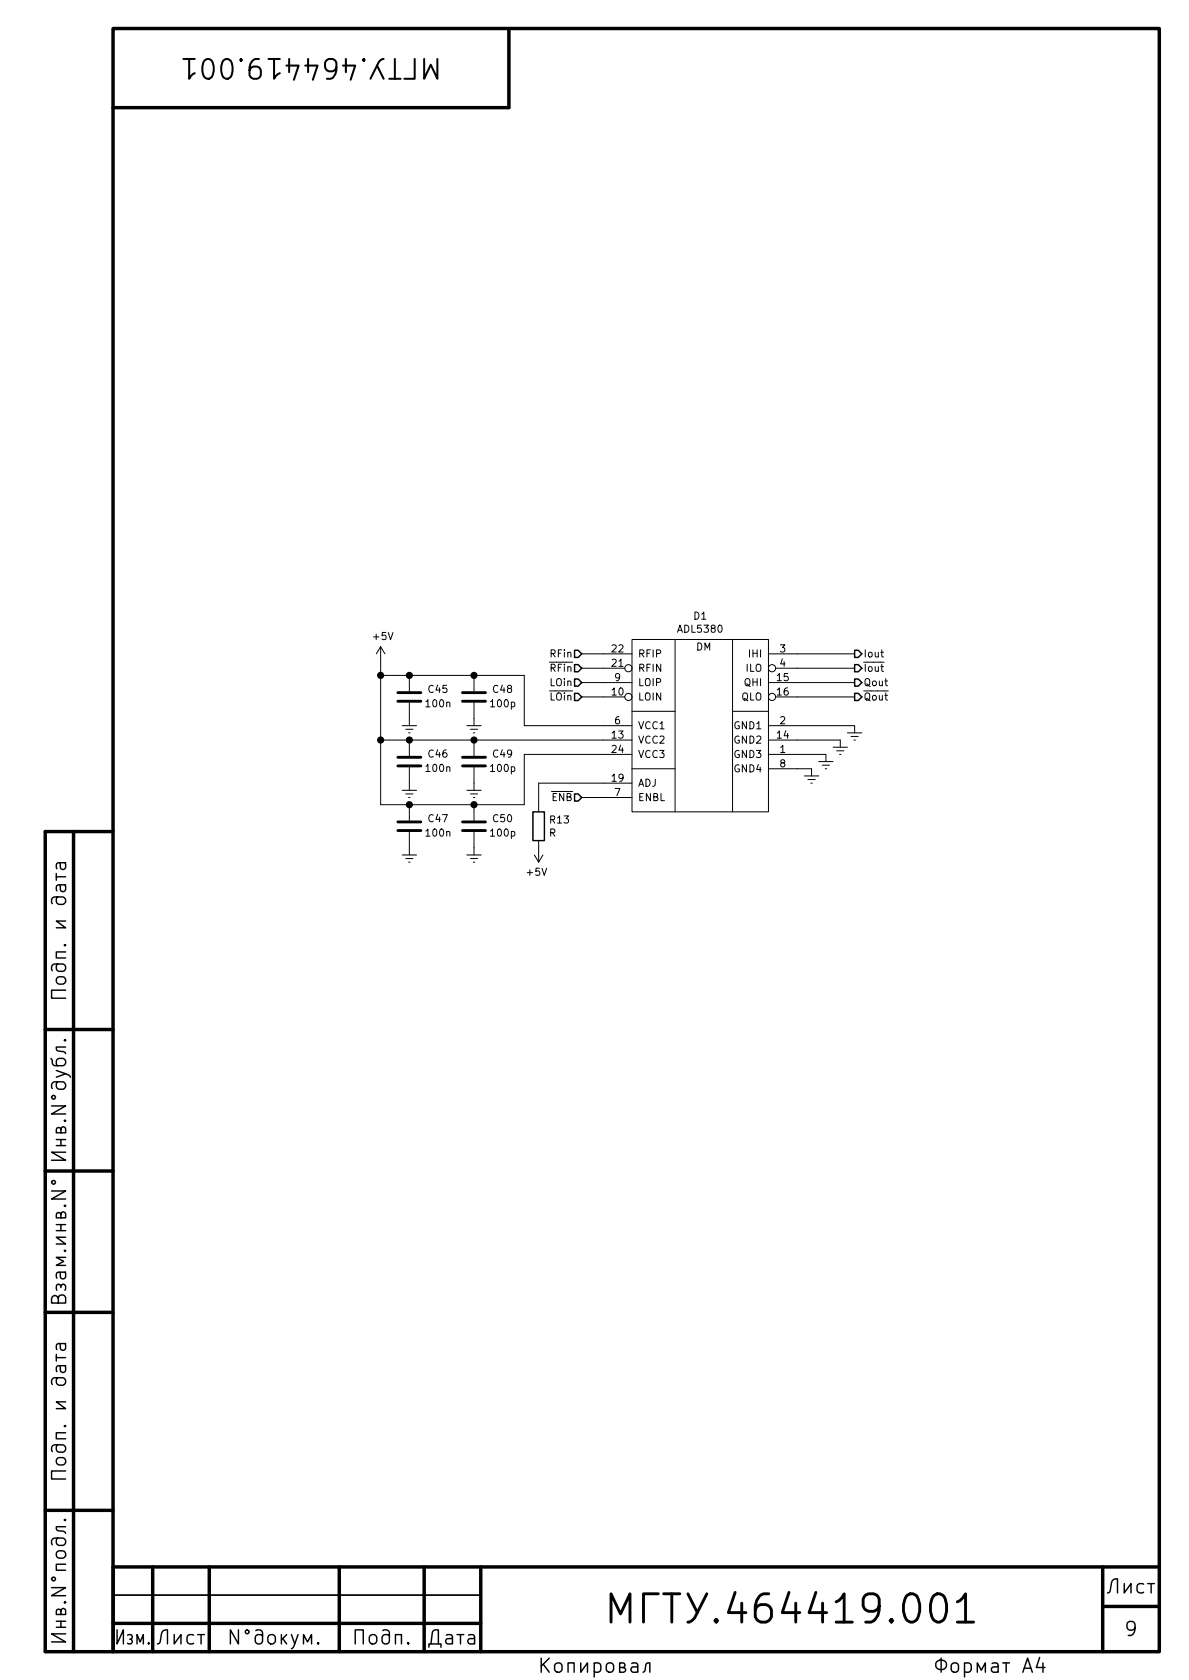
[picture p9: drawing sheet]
<svg xmlns="http://www.w3.org/2000/svg" width="210mm" height="297mm" viewBox="0 0 210 297" stroke-linecap="round" stroke-linejoin="round" font-family="sans-serif">
<g fill="none" stroke="#000" stroke-width=".61">
<path d="M20 5h185v287h-185zM90 5v14h-70M13 147v145M20 147h-12v145h12M8 182h12M8 207h12M8 232h12M8 267h12M27 277v15M37 277v15M60 277v15M75 277v15"/>
<path d="M85 277v15M195 277v15M205 277h-185v15M20 287h65M195 284h10"/>
</g>
<path d="M20 282h65" fill="none" stroke="#000" stroke-width=".3"/>
<g fill="none" stroke="#000" stroke-width=".25">
<path d="M101.6 117.5h.6l.7 .6-.7 .7h-.6zM101.6 115h.6l.7 .6-.7 .6h-.6zM151.1 117.5h.7l.6 .6-.6 .7h-.7zM151.1 115h.7l.6 .6-.6 .6h-.7zM101.6 122.6h.6l.7 .6-.7 .7h-.6zM101.6 120.1h.6l.7 .6-.7 .6h-.6zM151.1 122.6h.7l.6 .6-.6 .7h-.7zM151.1 120.1h.7l.6 .6-.6 .6h-.7zM10 154.4v1.2M10 155h1.6M10.2 158.6a.82 .82 0 0 0-.1 1.1l.3 .2h.7a.68 .68 0 0 0 .5-.7 .68 .68 0 0 0-.5-.6h-1.5l-.3 .1-.2 .4 .1 .7M10.5 156.4l.2 .9a.48 .48 0 0 0 .4 .4 .48 .48 0 0 0 .5-.4l-.1-.9"/>
<path d="M10.5 152.5l.2 .9a.48 .48 0 0 0 .4 .3 .48 .48 0 0 0 .5-.3l-.1-.9M11.6 156.4h-1.3l-.2 .2-.1 .2 .1 .7M11.6 152.5h-1.3l-.2 .2-.1 .2 .1 .7M94.2 143.5h2.1v5.1h-2.1zM101.6 140.4h.6l.7 .6-.7 .6h-.6zM10.2 172.8l.9-.1a.67 .67 0 0 1 .5 .7 .67 .67 0 0 1-.5 .6h-.7a.69 .69 0 0 1-.2-1.2zM10.2 170.4a.82 .82 0 0 0-.1 1.1l.3 .2h.7a.67 .67 0 0 0 .5-.6 .67 .67 0 0 0-.5-.7h-1.5l-.3 .2a.79 .79 0 0 0-.1 1M11.4 167.1l.1-.1 .1 .1-.1 .1-.1-.1h.2M11.6 175.1h-2.5v1.4h2.5M11.6 168.3h-1.6v1.1h1.6M11.6 162.9h-1.6l1.6 1.1h-1.6M9 187.1l.2 .4v.5l.3 .3 1.6 .1a.67 .67 0 0 0 .5-.6 .67 .67 0 0 0-.5-.7h-.7l-.2 .2a.78 .78 0 0 0 0 1.1"/>
<path d="M10 189.3l2.2 .8 .2 .4M10.8 199.7l.1-.3 .2-.2 .4 .2 .1 .2v.7h-1.6l.1-.8 .2-.1 .4 .1 .1 .8M11.4 183.9l.1-.1 .1 .1-.1 .2-.1-.2h.2M11.6 185.1h-1.6l.1 .6 1.2 .2 .3 .4M11.6 189.9l-1.6 .6M9.1 210.6h2.5l-2.5 1.4h2.5M9.2 208.8l.3-.1 .2 .1 .1 .3-.1 .2-.2 .1-.3-.1-.1-.2zM10 202.6h1.6M10 201.5h1.6M10.8 214.7l.1-.3 .2-.1 .4 .1 .1 .2v.7h-1.6l.1-.8 .2-.1 .4 .1 .1 .8M10.8 201.5v1.1M11.4 213.2l.1-.1 .1 .1-.1 .1-.1-.1h.2"/>
<path d="M11.6 203.7h-2.5l2.5 1.4h-2.5M10 239.5v1.2M10.1 228.1l-.1-.7 .1-.2 .2-.1 .4 .1 .1 .2 .3-.3 .4 .1 .1 .2-.1 .7M10.3 229.6l.1-.4a.69 .69 0 0 1 1.2 .2v1h-2.5v-.8a.61 .61 0 0 1 .6-.5 .61 .61 0 0 1 .6 .5v.8M10.5 224.9l.2 .3v.6a.48 .48 0 0 0 .4 .3 .48 .48 0 0 0 .5-.3v-.6l-.1-.3M10.5 237.6l.2 .8a.48 .48 0 0 0 .4 .4 .48 .48 0 0 0 .5-.4l-.1-.8M10.8 227.4v.2M11.6 224.9h-1.3l-.2 .2-.1 .2 .1 .7M11.6 222.3h-1.6l1.3 .7-1.3 .7h1.6M11.6 237.6h-1.3l-.2 .1-.1 .2 .1 .7M10 240h1.6M10.1 257.9l.3-.2h.7a.67 .67 0 0 1 .5 .7 .67 .67 0 0 1-.5 .6h-.7a.67 .67 0 0 1-.3-1.1z"/>
<path d="M10.2 255.5a.82 .82 0 0 0-.1 1l.3 .3h.7a.67 .67 0 0 0 .5-.7 .67 .67 0 0 0-.5-.6h-1.5l-.3 .1a.79 .79 0 0 0-.1 1.1M10.2 243.6a.82 .82 0 0 0-.1 1.1l.3 .2h.7a.68 .68 0 0 0 .5-.6 .68 .68 0 0 0-.5-.7h-1.5l-.3 .1-.2 .4 .1 .7M10.5 241.5l.2 .8a.48 .48 0 0 0 .4 .4 .48 .48 0 0 0 .5-.4l-.1-.8M11.4 252.1l.1-.1 .1 .1-.1 .2-.1-.2h.2M11.6 253.3h-1.6v1.1h1.6M11.6 247.9h-1.6l1.6 1.2h-1.6M11.6 241.5h-1.3l-.2 .1-.1 .2 .1 .7M10.2 274.3l.9-.1a.67 .67 0 0 1 .5 .7 .67 .67 0 0 1-.5 .6h-.7a.69 .69 0 0 1-.2-1.2zM10.2 271.9a.82 .82 0 0 0-.1 1.1l.3 .2h.7a.67 .67 0 0 0 .5-.6 .67 .67 0 0 0-.5-.7h-1.5l-.3 .2a.79 .79 0 0 0-.1 1M11.4 268.7l.1-.1 .1 .1-.1 .2-.1-.2h.2M11.6 269.9h-1.6l.1 .6 1.2 .2 .3 .4M11.6 260.1h-2.5v1.4h2.5"/>
<path d="M198.8 280v1.6l1.2-1.6v1.6M202.9 280h1.2M203.6 280v1.6M10 287.7h1.6M10 286.7h1.6M10.8 284.9l.1-.4 .2-.1 .4 .1 .1 .2v.8h-1.6l.1-.9 .2-.1 .4 .1 .1 .9M10.8 286.7v1M11.4 283.3l.1-.1 .1 .1-.1 .1-.1-.1h.2M11.6 288.9h-2.5l2.5 1.4h-2.5M20.7 288.2v2.5l1.1-2.5v2.5M22.6 289.1l.1-.1 .6 .1 .1 .4-.3 .3a.45 .45 0 0 1 .3 .4 .45 .45 0 0 1-.3 .5l-.5-.2M24.2 290.7v-1.7l.6 1.3 .5-1.3v1.7"/>
<path d="M26.3 290.4v.3l-.1-.2 .1-.1v.3M27.8 290.7l.4-.2 .1-.2 .2-1.4a.86 .86 0 0 1 1.1-.7v2.5M30.8 289v1.7l1.2-1.7v1.7M34.2 289.1a.82 .82 0 0 0-1 .1l-.1 .3 .1 .9 .3 .3 .7-.2M35 289h1.1M35.6 289v1.7M42.2 288.2v2.5l-1.5-2.5v2.5M43.5 288.3l.2-.1 .2 .1 .2 .2-.2 .3-.2 .1-.2-.1-.1-.3zM45.2 288.3a.79 .79 0 0 1 1.1 .1l.1 .3v1.5a.67 .67 0 0 1-.6 .5 .67 .67 0 0 1-.7-.5l.1-1a.82 .82 0 0 1 1.1-.1l.1 .1M51.5 289l.6 1.7M52.7 289l-.8 2.2-.4 .3M53.7 290.7v-1.7l.7 1.3 .7-1.3v1.7"/>
<path d="M56.3 290.4l.1 .1-.1 .2-.1-.2 .1-.1v.3M62.8 290.7v-2.5h1.4v2.5M65.6 289.1a.7 .7 0 0 1 1 .4v.7a.68 .68 0 0 1-.6 .5 .68 .68 0 0 1-.7-.5v-.7zM67.7 288.3l.7-.1 .4 .2 .1 1.8a.67 .67 0 0 1-.7 .5 .67 .67 0 0 1-.6-.5v-.7l.1-.3a.78 .78 0 0 1 1.2 0M69.9 290.7v-1.7h1.1v1.7M72.2 290.4l.1 .1-.1 .2-.1-.2 .1-.1v.3M75.8 291.2v-.5h2.2v.5M76.2 290.7l.3-2 .1-.3 .3-.2h.6v2.5M78.9 289.1l.3-.1 .7 .1 .1 .3v1.3M80 289.6l-.8 .1a.48 .48 0 0 0-.4 .5 .48 .48 0 0 0 .4 .5l.8-.2M80.8 289h1.2M81.4 289v1.7"/>
<path d="M82.9 289.1l.2-.1 .7 .1 .1 .3v1.3M83.9 289.6l-.8 .1a.48 .48 0 0 0-.4 .5 .48 .48 0 0 0 .4 .5l.8-.2M95.7 293.2v2.5M96.1 294.2l1 1.5M97.1 293.2l-1.4 1.4M98.2 294.2a.69 .69 0 0 1 1.2 .3v.7a.68 .68 0 0 1-.7 .5 .68 .68 0 0 1-.6-.5v-.7zM100.5 295.7v-1.7h1v1.7M102.7 294v1.7l1.2-1.7v1.7M105.1 294.1a.82 .82 0 0 1 1 .1l.1 .3-.1 .9-.3 .3-.7-.2M105.1 294v2.5M107.3 294.2a.69 .69 0 0 1 1.2 .3v.7a.67 .67 0 0 1-.6 .5 .67 .67 0 0 1-.7-.5zM109.6 294.8l.8-.1 .1-.2-.1-.4-.8-.1v1.7h.7l.2-.2 .1-.3-.1-.2-.3-.2"/>
<path d="M111.7 294.1l.2-.1 .7 .1 .2 .3v1.3M112.8 294.6l-.3 .1h-.6a.48 .48 0 0 0-.3 .5 .48 .48 0 0 0 .3 .5h.6l.3-.2M113.7 295.7l.3-.2 .2-1.1 .1-.3 .3-.1h.3v1.7M170.6 294.1a.79 .79 0 0 1 1.2 .4v.7l-.2 .2a.79 .79 0 0 1-1 .1M172.8 295.7v-1.7l.7 1.3 .7-1.3v1.7M175.4 294.1l.3-.1 .7 .1 .1 .3v1.3M176.5 294.6l-.8 .1a.48 .48 0 0 0-.4 .5 .48 .48 0 0 0 .4 .5l.8-.2M177.3 294h1.2M177.9 294v1.7M180.9 295.7l.8-2.5 .8 2.5M181.1 295h1.2M183.8 293.1l-.5 1.7h1.5"/>
<path d="M184.4 294v1.7M195.8 281.6l.4-.1 .1-.2 .2-1.4a.86 .86 0 0 1 1.1-.7v2.4M202.2 280.1a.82 .82 0 0 0-1 .1l-.1 .3 .1 .9 .3 .2 .7-.1"/>
</g>
<g fill="none" stroke="#000" stroke-width=".51">
<path d="M70.4 122.5h4M70.4 124h4M70.4 133.9h4M70.4 135.4h4M81.8 122.5h4.1M81.8 124h4.1M81.8 133.9h4.1M81.8 135.4h4.1M70.4 145.3h4M70.4 146.8h4M81.8 145.3h4.1M81.8 146.8h4.1"/>
<path d="M108.1 286.8v-5l1.6 3.6 1.7-3.6v5M116.4 281.8h-2.6v5M117.3 281.8h2.9M160.2 282.3a1.2 1.2 0 0 1 1.3-.5 1.2 1.2 0 0 1 .9 .9 3.8 3.8 0 0 1-.5 3.8 1.17 1.17 0 0 1-1.9-.7 4.2 4.2 0 0 1 .2-3.5zM165 282.3a1.2 1.2 0 0 1 1.2-.5 1.2 1.2 0 0 1 1 .9 3.9 3.9 0 0 1-.5 3.8 1.17 1.17 0 0 1-1.9-.7 4.3 4.3 0 0 1 .2-3.5zM169.3 283.2l.5-.2 .9-1.2v5M169.3 286.8h2.9"/>
</g>
<path d="M32.4 10.4h2M33.5 10.4v3.5l.6-.8 .3-.2M36.1 10.8a.84 .84 0 0 1 .9-.4 .84 .84 0 0 1 .6 .7 2.67 2.67 0 0 1-.3 2.7 .83 .83 0 0 1-1.4-.5 3.1 3.1 0 0 1 .2-2.5zM39.4 10.8a.86 .86 0 0 1 .9-.4 .86 .86 0 0 1 .7 .7 2.75 2.75 0 0 1-.4 2.7 .81 .81 0 0 1-1.3-.5 3 3 0 0 1 .1-2.5zM68.8 13.9h2M73.3 10.4v3.5h-1.8M75 10.4v3.5l1.2-2.5 1.1 2.5v-3.5" fill="none" stroke="#000" stroke-width=".36"/>
<g fill="none" stroke="#000" stroke-width=".18">
<path d="M67.3 119.4h25.4v8.9h19.1M67.3 114.3v28h25.4v-8.9h19.1M67.3 114.3l-.8 1.3M67.3 114.3l.8 1.3M72.4 119.4v2.8M83.8 119.4v2.8M102.9 118.1h7.6M102.9 115.6h8.9M111.8 113.1h24.1v30.4h-24.1zM119.4 113.1v30.4zM129.5 113.1v30.4zM135.9 115.6h15.2"/>
<path d="M137.2 118.1h13.9M155.6 117.1h.7M155.8 117.9h.4M155.8 115.3h.4M155.9 117.4v1.1l.3 .2M155.9 114.9v1.1l.3 .2M67.3 130.8h44.5M71.1 128.3h2.6M71.1 139.7h2.6M71.8 128.9h1.2M72.3 129.6h.2M72.4 124.2v4.1"/>
<path d="M72.4 130.8v2.8M72.4 135.7v4M82.5 128.3h2.6M82.5 139.7h2.6M83.2 128.9h1.3M83.7 129.6h.2M83.8 124.2v4.1M83.8 130.8v2.8M83.8 135.7v4M102.9 123.2h7.6M102.9 120.7h8.9M111.8 135.9h7.6z"/>
<path d="M111.8 125.8h7.6zM111.8 138.5h-16.6v5M129.5 125.8h6.4zM135.9 128.3h15.2v1.3M135.9 133.4h10.1v1.3M135.9 130.8h12.7v1.3M135.9 120.7h15.2M135.9 135.9h7.6v1.3M137.2 123.2h13.9M142.2 137.2h2.6M142.9 137.8h1.2M143.4 138.5h.2"/>
<path d="M144.8 134.7h2.5M145.4 135.3h1.3M145.9 135.9h.3M147.3 132.1h2.6M148 132.8h1.2M148.5 133.4h.2M149.9 129.6h2.5M150.5 130.2h1.3M151 130.8h.3M156.3 122.2h.8M71.1 151.2h2.6M71.8 140.4h1.2"/>
<path d="M71.8 151.8h1.2M72.3 141h.2M72.3 152.4h.2M72.4 142.3v2.8M72.4 147.1v4.1M82.5 151.2h2.6M83.2 140.4h1.3M83.2 151.8h1.3M83.7 141h.2M83.7 152.4h.2M83.8 142.3v2.8M83.8 147.1v4.1"/>
<path d="M94.5 151.2l.7 1.2M95.2 148.6v3.8M96 151.2l-.8 1.2M102.9 141h8.9"/>
<circle cx="111.1" cy="118.1" r=".63"/>
<circle cx="136.5" cy="118.1" r=".63"/>
<circle cx="111.1" cy="123.2" r=".63"/>
<circle cx="136.5" cy="123.2" r=".63"/>
</g>
<g fill="#000" stroke="#000" stroke-width=".25">
<circle cx="67.3" cy="119.4" r=".51"/>
<circle cx="72.4" cy="119.4" r=".51"/>
<circle cx="83.8" cy="119.4" r=".51"/>
<circle cx="67.3" cy="130.8" r=".51"/>
<circle cx="72.4" cy="130.8" r=".51"/>
<circle cx="83.8" cy="130.8" r=".51"/>
<circle cx="72.4" cy="142.3" r=".51"/>
<circle cx="83.8" cy="142.3" r=".51"/>
</g>
<text font-size="7" x="120.6" y="287">.464419.001</text>
<text font-size="4.9" x="68.6" y="10.3" transform="rotate(-180 68.6 10.3)">.464419.001</text>
<g font-size="3.5">
<text x="11.7" y="197.4" transform="rotate(-90 11.7 197.4)">.N°.</text>
<text x="11.7" y="222.4" transform="rotate(-90 11.7 222.4)">..N°</text>
<text x="11.7" y="282.4" transform="rotate(-90 11.7 282.4)">.N°.</text>
<text x="23.1" y="290.8">.</text>
<text x="46.1" y="290.8">N°.</text>
<text x="199" y="289.3">9</text>
<text x="166" y="295.8">A4</text>
</g>
<g font-size="1.8">
<text x="66.1" y="113.2">+5V</text>
<text x="120" y="111.9">ADL5380</text>
<text x="122.7" y="109.6">D1</text>
<text x="97.4" y="118.8">RFin</text>
<text x="97.4" y="116.2">RFin</text>
<text x="108.3" y="117.9">21</text>
<text x="108.3" y="115.4">22</text>
<text x="112.8" y="118.8">RFIN</text>
<text x="112.8" y="116.2">RFIP</text>
<text x="123.1" y="115">DM</text>
<text x="131.9" y="118.8">ILO</text>
<text x="132.6" y="116.2">IHI</text>
<text x="137.9" y="115.4">3</text>
<text x="137.9" y="117.9">4</text>
<text x="152.7" y="118.8">Iout</text>
<text x="152.7" y="116.2">Iout</text>
<text x="75.5" y="125.1">100n</text>
<text x="75.8" y="122.5">C45</text>
<text x="86.9" y="125.1">100p</text>
<text x="87.2" y="122.5">C48</text>
<text x="97.3" y="123.9">LOin</text>
<text x="97.3" y="121.3">LOin</text>
<text x="108.3" y="123">10</text>
<text x="108.7" y="120.4">9</text>
<text x="112.8" y="123.9">LOIN</text>
<text x="112.8" y="121.3">LOIP</text>
<text x="131" y="123.9">QLO</text>
<text x="131.7" y="121.3">QHI</text>
<text x="137.5" y="120.4">15</text>
<text x="137.5" y="123">16</text>
<text x="152.7" y="123.9">Qout</text>
<text x="152.7" y="121.3">Qout</text>
<text x="108.3" y="130.6">13</text>
<text x="108.7" y="128.1">6</text>
<text x="112.8" y="131.5">VCC2</text>
<text x="112.8" y="128.9">VCC1</text>
<text x="130" y="131.5">GND2</text>
<text x="130" y="128.9">GND1</text>
<text x="137.5" y="130.6">14</text>
<text x="137.9" y="128.1">2</text>
<text x="75.5" y="136.5">100n</text>
<text x="75.8" y="133.9">C46</text>
<text x="86.9" y="136.5">100p</text>
<text x="87.2" y="133.9">C49</text>
<text x="108.3" y="133.1">24</text>
<text x="112.8" y="134">VCC3</text>
<text x="130" y="134">GND3</text>
<text x="130" y="136.6">GND4</text>
<text x="137.9" y="133.1">1</text>
<text x="137.9" y="135.7">8</text>
<text x="97.6" y="141.6">ENB</text>
<text x="108.3" y="138.2">19</text>
<text x="108.7" y="140.8">7</text>
<text x="112.8" y="139.1">ADJ</text>
<text x="112.8" y="141.6">ENBL</text>
<text x="75.5" y="147.9">100n</text>
<text x="75.8" y="145.4">C47</text>
<text x="86.9" y="147.9">100p</text>
<text x="87.2" y="145.4">C50</text>
<text x="97.1" y="147.9">R</text>
<text x="97.3" y="145.6">R13</text>
<text x="93.3" y="154.8">+5V</text>
</g>
</svg>
